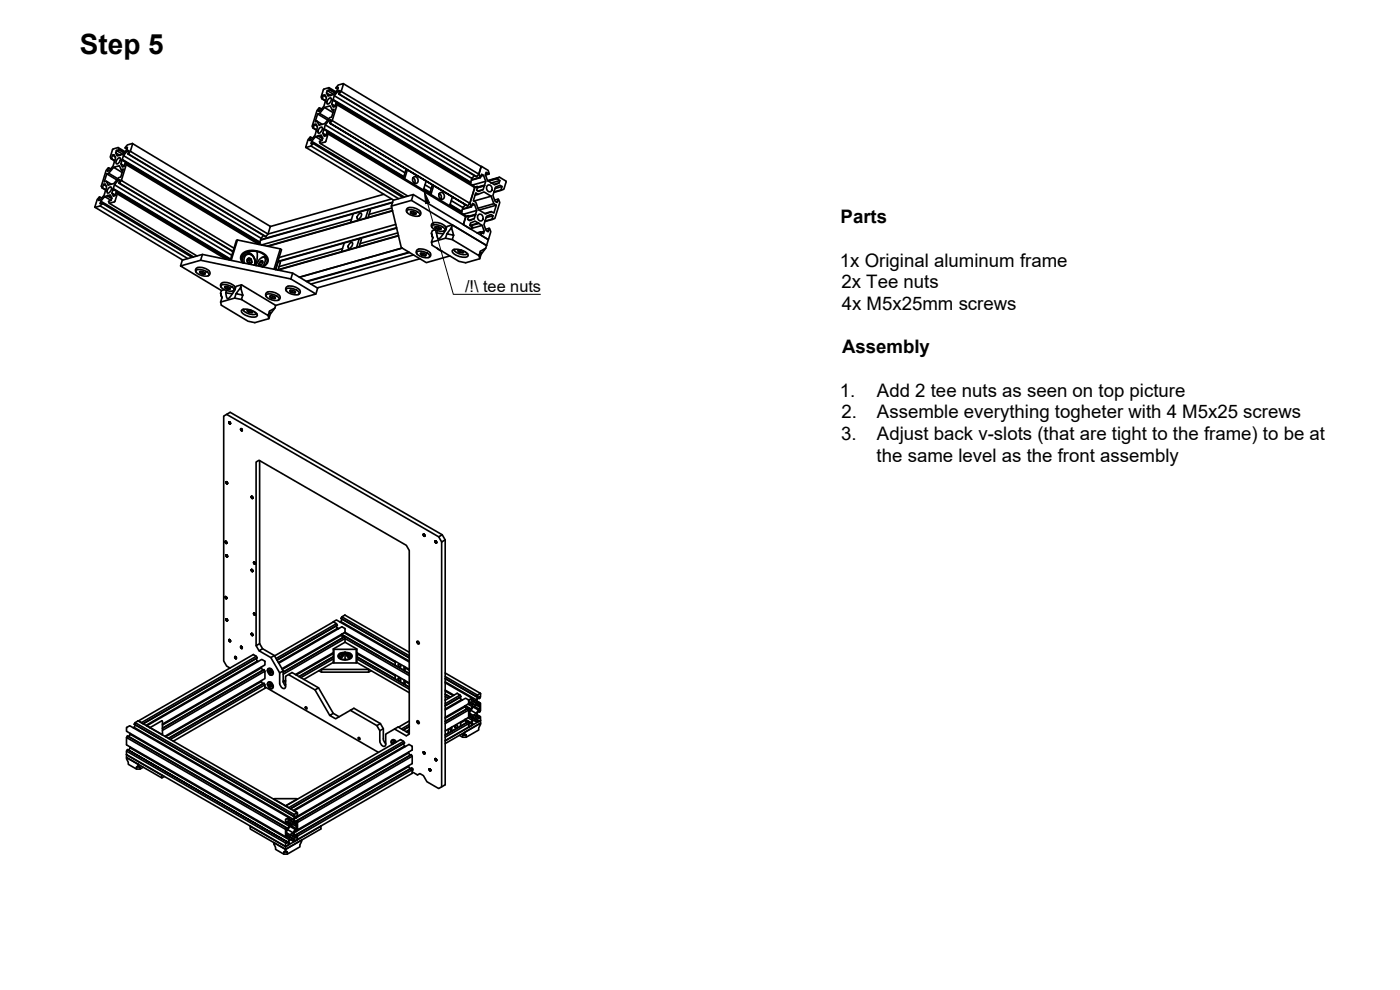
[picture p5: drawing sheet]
<svg xmlns="http://www.w3.org/2000/svg" width="420mm" height="297mm" viewBox="0 0 420 297" stroke-linecap="round" stroke-linejoin="round" font-family="sans-serif">
<!-- layer: Visible -->
<g fill="none" stroke="#000" stroke-width=".5">
<path d="M93.9 38.4l1.1 .7M94 38.4l1 .6M94.3 37.3l.8 .5M95.2 36.4l1.5 .9M95.3 34.2l.6-.2 1.5-1.8 1.7-.4 .6 1.2 .6-.2-.8 2.4-.6 .1-1.4 1.8-1.8 .5-.5-1.2-.6 .2zM95.3 34.2l3.1 1.8M95.8 38.5l.8-.4a1.33 1.33 0 0 1-1 1.9l-.2-.8zM95.9 32.4l.6 .3M95.9 34l2.7 1.7M96.6 29.7l1.1 .6M96.7 29.6l1 .6M96.9 40l1 .6"/>
<path d="M97 28.6l.8 .5M97.2 38.7l23.9 14.4M97.2 38.8l23.9 14.4M97.3 38.6l23.9 14.4M97.4 32.2l2.5 1.6M97.6 37.5l23.9 14.3M98 27.9l1.2 .7M98.2 27.2l2 1.1M98.2 39.7l41.3 24.8 .3 .5M98.5 29.8l.8-.4a1.33 1.33 0 0 1-1 1.8l-.2-.7zM98.7 26.3l2.1 1.2M98.8 36.1l.4 .2"/>
<path d="M98.9 27l1.6 .9M99 26.8l1.6 1M99.1 36.9l41.3 24.9-41.4-24.8M99.2 28.6h.1M99.6 31.2l1 .6M99.7 33l.4 .2M99.7 36.2l41.3 24.8-.6 .8M99.9 30l41.4 24.7M99.9 30a3.8 3.8 0 0 1 2.1-2.8l-.3 1 .7-.8 .7-2.3-1.6 .4-.7 .9 .7-.2-.2 .7-1.2 1.4-.8 .4-.9 .1-.4-.9 .2-.7 .7-.2-.2-.7-1.6 .5-.7 2.3 .3 .5 .3-1 .5-.2 .5 1-.3 1.2a3.8 3.8 0 0 1-2.1 2.8l.3-1-.8 .8-1.4 4.7 .3 .5 .3-1.1 .5-.1 .5 .9-.3 1.3a3.8 3.8 0 0 1-2.1 2.8l.3-1.1-.8 .8-.5 2.3M99.9 30l-.3 1.2 .4 .9 .5-.1 .3-1 .4 .4-1.5 4.8-.7 .8 .3-1.1a3.5 3.5 0 0 0-2.1 2.9l-.3 1.2 .4 .9 .5-.1 .3-1.1 .4 .5-.8 2.3-1.6 .5-.2-.6 .7-.2 .2-.7-.4-1-.8 .2-.9 .3-1.2 1.4-.2 .7 .7-.2-.7 .9-1.4 .4M99.9 30l41.3 24.8M100 29.9l41.3 24.8 .3-1.2"/>
<path d="M100.3 28.7l41.3 24.8 .8-.8M100.8 26.4l.6 .4M100.9 30.9l41.3 24.9 .3 .5M101.2 31.4l41.3 24.9-1.5 4.7M101.5 27.3l.4 .2M101.7 28.2l41.4 24.8M101.8 28.2l41.3 24.8 .6-.7M102.4 27.4l41.3 24.9 .7-2.2M103 25.1l41.4 25M29.9 59.1l-.7 .8-.7 2.3 1.6-.4 26.3 15.8M30.6 56.4l1.1 .5M31.1 55.3l.5-.1 .4 .9-.3 1.2a3.8 3.8 0 0 1-2.1 2.8l.3-1 .6 .4"/>
<path d="M31.4 59l.8-.3 1.3 .8M31.8 55.8l-.7-.5-.4 1M32 52.2l.6-.2 2.8 1.6M32.2 58.7l1.4 .7M32.3 58.7l.8-.2 .5 .9-.3 .7-.7 .2 .2 .7 26.3 15.8M32.5 56.5l.8-.4a1.33 1.33 0 0 1-1 1.8l-.1-.7zM32.6 50.3l-.7 .8-1.5 4.8 .2 .5 1.1 .6M33.4 47.6l1 .7M33.6 57.9l.3-1.1 35.3 21.1M33.8 46.6l-.4 1 1 .6M33.9 56.7l35.3 21.1M33.9 56.8l35.3 21.1"/>
<path d="M34.1 50.2l-1.5 1.8M34.4 55.4l-.4 1.2M34.5 47l-.7-.4 .5-.2 .4 .9-.3 1.3a3.8 3.8 0 0 1-2.1 2.8l.3-1.1 .6 .4M34.7 45.9l.5 .9 .8-.2M34.9 57.7l-.4 1-.5 .2-.4-1 1 .6M35.1 54l-3.1-1.8-.7 2.3 .6-.1M35.2 58.2l-.3-.5 33.9 20.3M35.2 47.7l.8-.4a1.33 1.33 0 0 1-1 1.9l-.1-.8zM35.5 44.3l.2 .5 1.6 1M35.5 54l-1.1 1.4 35.2 21.2M35.7 44.9l-.8 .2 2 1.2M35.7 44.8l1.5 1.1"/>
<path d="M35.8 54.9l34.1 20.6M35.9 54.3l-.4-.3 .5-.1-.3 1M36.3 49.2l.4 .9 .5-.1 .4-1.1 41 24.6M36.4 50.9l-.6-1.2-1.7 .5 2.6 1.5M36.4 54.2l-.6 .7 34.1 20.5M36.6 47.9l41.3 24.9M36.6 48l-.3 1.2 1 .6M36.7 47.8l41.2 25M36.8 51.2l-.4-.3 .6-.1-.8 2.3-.5 .2-1.5 1.8-1.7 .5-.6-1.2 1.5 .9M37 46.7l-.3 1.1 41.3 24.9M37.5 45.5l-2-1.2-1.5 .4-.9 2.4 .2 .5M37.5 44.4l.7-.9 1.6-.4-.7 2.3 41.3 24.8 37.1-10.5"/>
<path d="M37.6 48.9l.3 .5 39.8 23.9M37.9 49.4l-1.5 4.8 33.8 20.3M38.1 44.7l-.6-.3 .7-.2-.2 .7-1.1 1.4-.9 .3-1.3-.7 .2-.8M38.2 45.3l-1.2 1.4 41.4 24.8M38.6 45.5l-.4-.2 .5-.2-.3 1.1M39.1 45.4l-.6 .8 41.3 24.8M39.8 43.1l41.3 24.8-.7 2.3-.7 .8-41.2-24.8M91.8 44.2l26.3 15.8M93.2 41.1l.6 .4M93.3 43.8l26.3 15.8M93.5 42.4l27.9 16.7M94 43.1l26.9 16.2"/>
<path d="M94 42.9l27.1 16.3M94.7 41l1.9 1.2M95.5 40.8l1.3 .8M95.6 40.7l1.2 .8M96.1 43l26.3 15.8M98.5 40.2l41.3 24.8-.7 2.2M115.2 58.3l-34.1 9.7M122 50.8l-.9 2.6M122.3 51l-.9 2.6M124 53.3l.5 .8-.1 .9M124 58.4l-.5 1.7M124 53.2a.98 .98 0 0 1 1.4 .6 .98 .98 0 0 1-.7 1.3 1.18 1.18 0 0 1-.7-1.9z"/>
<path d="M124.1 54.8l.3 .2M127.1 56.8l1.9 1.1M127.1 56.7l1.9 1.2M127.2 56.6l1.9 1.1M127.5 55.4l1.9 1.2M127.9 54.4l-.8 2.6M129.9 55.6l-1 2.5M130.1 55.7l-.8 2.7M131.8 58.1l.5 .4 .2 .6-.2 .6-.3-.2M131.9 58a.98 .98 0 0 1 1.4 .5 .98 .98 0 0 1-.7 1.3 1.18 1.18 0 0 1-.7-1.8zM135.8 59.1l-.8 2.7M141.2 54.9v.2"/>
<path d="M142.8 57.9l.7 .4 1.8-.7 2.1 1.3 .8 2.2 .7 .5-.7 2.3-.7-.4-1.8 .7-2.1-1.3-.8-2.2-.7-.5zM143.2 56l-.8 .2M143.5 58.3l-.9 .3M144.1 53.2l-2.6 .7M144.2 53.3l-2.7 .8M144.4 50.1l-.7 2.2 .5 1 .3-1 .6 .3 .7 1.8-.3 1.3-.5 1.2-1.4 .5-.6-.3 .3-1.1-.8 .3-1.5 4.7 .5 1.1 .3-1.1 .6 .4 .7 1.8-.4 1.1M144.4 50.1l.2-.1 1.9 1.1 .3 1.1-.9-.5-.2 .7 .6 1.8 1 .7 1.1 .6 1.4-.6 .2-.7-.9-.6 .8-.4 2 1.2-.7 2.4-.9 .2 .4-1-.6-.4-1.4 .6-.5 1.2-.3 1.2 .7 1.8 .6 .4 .3-1.1 .5 1.1-1.5 4.7-.8 .3 .3-1.1-.6-.4-1.4 .6-.5 1.2-.3 1.3 .7 1.8 .6 .3 .3-1 .5 1-.7 2.2-.2 .1-1.9-1.1-.3-1.1 .9 .5 .2-.7-.6-1.8-1-.7-1.1-.6-1.4 .6-.2 .7 .9 .6-.8 .4-1.9-1.1-.1-.3M144.5 50h-.1M145 56.9l-1.6 .4M145.1 52.6l-.8 .3M145.4 55.5l-2.1 .6M145.5 55.7l-2.2 .6"/>
<path d="M145.8 54.4l-4 1.1M146.2 55.7a.98 .98 0 0 1 1.4 .6 .98 .98 0 0 1-.7 1.3 1.18 1.18 0 0 1-.7-1.9zM146.8 52.2l-1.1 .3M147.4 58.9l-5.2 1.4M149.1 53.6l-2.5 .7M149.2 53.5l-2.8 .8M149.5 59.7l-1.1 .3M149.8 54.9l-1.6 .4M149.9 53.2l-3.6 1M150 54.2l-2.7 .7M150.3 57l-2 .6M150.5 57.1l-2.3 .6"/>
<path d="M150.7 56l-2.1 .6M28.5 62.2l26.3 15.8M30.1 61.8l.6-.8 26.9 16.2M30.7 61v-.1l27.2 16.3M30.7 60.9l-.7 .2 .3-.7 27.8 16.7M32.8 61l1.6-.5 .8-2.3 32.7 19.6M33.3 60.1l-1.9-1.1-1.1 1.4M54.2 79.8l.5-1.8 6-1.7 27.1 5.6 7.5 4.6-.5 1.7M60.7 76.3l-.5 1.8M71.3 72l-1.9 6.1M72.8 78.4l.1-1 .5-.8 .7-.4h.9l.8 .6 .6 .8 .1 1-.2 1a2.21 2.21 0 0 0-2-3.3l-.9 .9-.2 .8 .2 1M72.9 78.9l-.5-.8-.2-.8 .2-.7 .6-.7 1.8-.7 2.3 .1v.2h-2.3l-1.6 .7-.6 1.3 .5 1.4"/>
<path d="M74 75.7a2.99 2.99 0 0 1 2.5 3.9M74.3 77.8l.4 .2 .1 .9-.1 .1M74.3 77.8l.4-.3 .7 .3 .1 .9-.5 .5-.7-.5zM74.3 77.6a.79 .79 0 0 1 1.2 .6 .79 .79 0 0 1-.9 .9l-.4-.9zM75.4 77.8l-.7 .2M75.5 78.7l-.7 .2M76.9 79.7a2.76 2.76 0 0 1 2.4-2.5 2.02 2.02 0 0 1-.5 2.8M77.1 75.3l2.1 .8 1.2 1.4 .1 .7-.3 .8-1.4 1 1.2-1 .1-1.3-.8-1.2-1.6-.9a.36 .36 0 0 0-.6 0 .36 .36 0 0 0 .1 .6l-.4 3.5M77.8 79.2l.6 .3M78 78.6l.7-.4a1 1 0 0 1-1 1.5zM78.2 78.4l.6 .4M78.6 77.3l1-.1 .6 .7"/>
<path d="M78.8 78.6l-.1-.3-.5 .1-.4 .8v.5h.3M79.1 70.6l-.7 .9-.5 1.6M79.7 76.9l-.6 .2M83.5 78.6l-.7 2.3M83.5 78.5v.1M84 78.4l.1 .5-.6 2M84.1 74.7l.4 .2-1.8 6M84.1 74.7l-12.8-2.7-.3 .1-1.9 6M84.1 74.7l-1.9 6.1M102.8 74.6l-19 5.4M103.3 73l-.8 2.5M103.3 72.9v.1"/>
<path d="M104.9 73.1l.7-.4a1.33 1.33 0 0 1-1 1.8l-.1-.7zM105.5 65.8l-26.9 7.7M106 64.1l-.8 2.7M107.6 64.3l.7-.3a1.33 1.33 0 0 1-1 1.8l-.1-.7zM107.8 71.7l-.8 2.5M107.8 71.6v.1M108.3 71.5l.1 .5-.6 2M110.5 62.9l-.8 2.6M111 62.7l.1 .6-.6 2M117.5 61.8l2.9 12.5 7.5 4.5 7.1-2M117.6 62.4l-6.8 1.9M117.8 60.8l-39.6 11.2"/>
<path d="M117.8 63.2l-37.6 10.7M117.8 63.3l-37.4 10.6M117.8 60.7l-39.6 11.2M118 60.1l6-1.7 22.6 13.5-.6 1.8-22.5-13.6-6 1.7zM118.8 67.3l-35 10M119 68.3l-35.6 10.1M119 68.4l-35.6 10.2M119.4 69.9l-11.3 3.2M119.6 70.7l-36.4 10.3M119.6 70.8l-36.2 10.2M120.7 74.4l-30.8 8.8M122.2 63.1a3.3 3.3 0 0 1 3.8 1.3 2.86 2.86 0 0 1-3.7-.5l-.3-.6z"/>
<path d="M122.2 63.8l-.2-.8 .4-.6a3.7 3.7 0 0 1 3.8 1.2v.7l-.6 .5M122.7 75.7l-30.8 8.7M122.9 75.8l-30.8 8.7M123.2 63.6h1.1l.6 .6h-1.1zM123.4 63.5l-.1 .3 .6 .4 .8 .1 .1-.4-.1 .4M124.1 76.5l-30.8 8.7M124.1 63.5l-.2 .7M125.1 75.6a3.3 3.3 0 0 1 3.9 1.3 2.86 2.86 0 0 1-3.7-.5l-.3-.6zM125.2 76.2l-.3-.7 .4-.6a3.7 3.7 0 0 1 3.9 1.2v.7l-.6 .5M126 77.6l-30.8 8.8M126.2 76.1l1-.1 .6 .6h-1zM126.3 75.9l-.1 .4 .7 .3 .8 .1 .1-.3-.1 .3"/>
<path d="M127.1 76l-.2 .6M129.5 72.7l.2 .9 8 4.8 2.1 .4 4.2-1.2 .4-1.3M129.7 67.6a3.3 3.3 0 0 1 3.8 1.4 2.86 2.86 0 0 1-3.6-.6l-.4-.5zM129.7 68.3l-.2-.8 .4-.6a3.7 3.7 0 0 1 3.8 1.2v.8l-.6 .4M130.6 68.9l-.9 .3-.2 .8M130.7 68.1h1.1l.6 .6h-1.1zM130.9 68l-.1 .3 .6 .4 .8 .1 .1-.4M131 69.8l2.1 .3M131.2 74.5h.1M131.2 74.5l1.5 .9M131.6 68.1l-.2 .6M132.3 68.4l-.1 .4"/>
<path d="M133.7 71.5l2 .4M133.8 68.9h-.1M134.1 70.2l-.4 1.3-4.2 1.2 .4-1.3-.4-1.4 .4 1.4M135 61.5l3.5 2.1M135 61.5l3.6 1.9M135.1 61.3l3.5 2.1 .3-1.1M135.4 60.2l3.5 2.1 .8-.9M135.5 68.3l.3-.8 10.2 6.2-.2 .8-1.6 .9-.4 1.3-8.1-4.8 .4-1.3-2-.4 1.4-1.9 .6 2.3M135.8 67.5l-1.7 .5-.6 1.4-1.1 1.7-.7 .5-.3-.1-.2-.8-.2-.9 .2-.6M135.9 75a4.3 4.3 0 0 1 4.6 1.5v.2a3.7 3.7 0 0 1-4.3-.6l-.5-.6zM136.4 75.3l-.1-.5a3.1 3.1 0 0 0 4 1.3M137.4 75.1h1.1l.6 .6h-1z"/>
<path d="M137.6 75l-.1 .3 .7 .4 .7 .1 .2-.3M138.4 75.1l-.2 .6M138.5 63.6v.3M139 75.4l-.1 .4M139.1 67.2l-.1 .2M140.3 76.1l-.4 .2M140.5 64.7l-.8 .2M141.4 62l-2.6 .7M141.5 62.1l-2.7 .7M142.3 65.6l-1.6 .5M142.4 61.4l-.8 .2M142.7 64.5l-2.1 .6"/>
<path d="M142.7 64.3l-.4 1.3-1.4 .6-.6-.4 .4-1-.9 .2-.7 2.2M142.7 64.3l-2.1 .6M142.8 64.4l-2.2 .7M143.1 63.2l-4 1.1M143.5 64.5a.98 .98 0 0 1 1.4 .5 .98 .98 0 0 1-.7 1.3 1.18 1.18 0 0 1-.7-1.8zM143.5 66.9l-2.5 .8M143.7 67l-2.5 .7M143.8 76.7l.2 .9M144.2 69.7l-.9 .3M144.2 69.6l-1 .3M144.7 67.6l-3.6 1M145.3 69.4l-.9 .3"/>
<path d="M145.8 74.5l-1.4 1.8-.2-.9M146.5 71.8h-.1M146.8 68.5l-1.1 .3M147.5 63.5l-2 .6M147.7 65.8l-2.1 .6M147.8 65.8l-2.3 .7M148 64.7l-2.1 .6M148.2 61.1l-4.8 1.4M148.9 61.6l-5.1 1.4M58.9 81.1a3.3 3.3 0 0 1 3.9 1.3 2.86 2.86 0 0 1-3.7-.5l-.4-.6zM58.9 81.7l-.2-.7 .4-.6a3.7 3.7 0 0 1 3.9 1.2v.7l-.6 .5M59.9 81.6h1.1l.6 .5-1.1 .1z"/>
<path d="M60.1 81.5l-.1 .3 .6 .4h.8l.1-.3M60.8 81.5l-.2 .7M61.5 81.9l-.1 .3M66.2 90.6l.2 1 8 4.8 2.1 .4 4.2-1.2 .4-1.3M66.4 85.6a3.3 3.3 0 0 1 3.9 1.3 2.86 2.86 0 0 1-3.7-.5l-.3-.6zM66.4 86.2l-.2-.7 .4-.6a3.7 3.7 0 0 1 3.9 1.2v.7l-.6 .5M66.6 89.3l-.4-1.3 .4 1.4M67.4 86.9l-1 .3-.2 .8M67.4 86.1h1.1l.6 .5-1.1 .1zM67.6 86l-.1 .3 .6 .4h.8l.1-.3-.1 .3M67.8 87.8l2 .3M68.3 86l-.2 .7"/>
<path d="M70.4 89.4l2.1 .5M70.5 86.9h-.1M70.8 88.1l-.4 1.3-4.2 1.2 .4-1.3M72.2 86.3l.3-.8 10.2 6.1-.2 .8-1.6 1-.4 1.3-8-4.8 .4-1.4-2.1-.4 1.4-1.8 .7 2.2M72.5 85.5l-1.7 .4-.5 1.4-1.2 1.8-.7 .5-.3-.2-.2-.7-.1-.9 .2-.6M72.6 93a4.3 4.3 0 0 1 4.6 1.4v.3a3.7 3.7 0 0 1-4.3-.6l-.5-.6zM72.9 92.8l.3 .4M73 92.8a3.1 3.1 0 0 0 4 1.2M74.2 93.1h1l.7 .6h-1.1zM74.4 93l-.2 .3 .7 .4 .8 .1 .1-.4-.1 .4M75.1 93l-.2 .7M77 94.1l-.4 .2"/>
<path d="M79.9 88.4a3.3 3.3 0 0 1 3.9 1.3 2.86 2.86 0 0 1-3.7-.5l-.3-.6zM80 89l-.3-.7 .4-.6a3.7 3.7 0 0 1 3.9 1.2v.7l-.6 .5M80.5 94.7l.2 .9M81 88.9h1l.7 .5-1.1 .1zM81.1 88.8l-.1 .3 .7 .4h.8l.1-.3M81.9 88.8l-.2 .7M82.5 92.4l-1.4 1.9-.2-.9M82.6 89.2l-.1 .3M85.9 86.7a3.3 3.3 0 0 1 3.9 1.3 2.86 2.86 0 0 1-3.7-.5l-.3-.6zM86 87.3l-.2-.7 .4-.6a3.7 3.7 0 0 1 3.8 1.2v.7l-.6 .5M87 87.2h1.1l.6 .5-1.1 .1zM87.2 87.1l-.1 .3 .6 .4h.8l.1-.3-.1 .3"/>
<path d="M87.3 83.7l-27.1-5.6-6 1.7 12.2 7.4M87.3 83.7l7.5 4.5-12.1 3.4M87.8 81.9l-.5 1.8M87.9 87.1l-.2 .7M68 124.3l63.7 36.8M68.7 126.7l.4 .5M68.7 126.6l.4 .2v.4l-.3-.1-.1-.4M68.7 126.6l.4 .2v.3l-.3-.2v-.3l.3 .5-.2-.5M68.7 126.6v.1M68.8 126.6l-.1 .1M68.8 126.7l.2 .4M68.9 126.6l.2 .5"/>
<path d="M68.9 126.6l.3 .4zM69.1 126.7v.2M72.2 128.8l.4 .4M72.3 128.6l.3 .2 .1 .4h-.3l-.2-.4M72.3 128.6l.3 .2v.4l-.3-.5 .3 .5M72.3 128.6l-.1 .2M72.3 128.7l.2 .5M72.4 128.7l.2 .4M72.4 128.6l.3 .5M72.5 128.7l.2 .4zM72.6 128.8l.1 .1M77.9 138.2v54.9l.9 1.5 3.5 2.1 2.7 4.6v3.4l.7 1.1"/>
<path d="M67.8 144.7l.4 .5M67.9 144.6l.3 .1v.5l-.2-.1-.2-.4M67.9 144.6l-.1 .1M67.9 144.7l.2 .4M67.9 144.5l.1 .4 .2 .2M68.1 144.6l.2 .4zM68.2 144.7v.1M68.2 145l-.2-.4 .3 .4M75.4 149.1l.3 .5 .2-.3M75.4 149.1l.4 .5M75.5 148.9l.4 .4M75.5 148.9l-.1 .2"/>
<path d="M75.5 149l.2 .5M75.5 148.9l.3 .6zM75.6 149l.2 .4M75.7 149l.2 .4-.2-.4M75.8 149.1v.1M67.6 179.2l.3 .5 .2-.3M67.6 179.2l.4 .4M67.6 162.6l.4 .4M67.6 179l.5 .4-.1-.2M67.6 162.4l.4 .2v.4h-.3l-.1-.4M67.6 162.4v.2M67.6 179v.2"/>
<path d="M67.7 179.1l.2 .4M67.7 162.5l.2 .4M67.7 179v.4l.3 .2M67.7 162.4v.4l.3 .2M67.8 179l.2 .5M67.8 179.1l.2 .4M67.8 166.6l.4 .5M67.8 179.1l.2 .3zM67.8 162.5l.2 .4M67.8 162.5l.3 .3zM67.9 166.5l.3 .2v.4l-.2-.1-.2-.3M67.9 166.5l-.1 .2"/>
<path d="M67.9 166.6l.2 .4M67.9 166.5l.1 .4 .2 .1M68 162.6v.1M68 166.5l.2 .5M68 166.5l.3 .5M68.1 166.5l.2 .4zM68.2 166.6v.2M75.4 171l.4 .5M75.5 170.9l.3 .2v.4l-.2-.1-.2-.4M75.5 170.9l-.1 .1M75.5 171l.2 .4M75.5 170.9l.1 .4 .2 .1"/>
<path d="M75.6 170.9l.2 .5M75.6 170.9l.3 .5M75.7 170.9l.2 .4-.2-.4M75.8 171v.2M76.1 168.8l.4 .5M76.2 168.7l.3 .1 .1 .4h-.3l-.2-.4M76.2 168.7l.3 .1v.4l-.3-.5 .3 .5M76.2 168.7l-.1 .1M76.2 168.7l.2 .5M76.4 168.7l.2 .4zM76.5 168.8l.1 .1M76.5 169.1l-.2-.4 .3 .4"/>
<path d="M127 160.4l.4 .5M127.1 160.3l.3 .2 .1 .4-.3-.1-.2-.4M127.1 160.3l-.1 .1M127.1 160.4l.2 .4M127.1 160.3l.3 .5zM127.2 160.3l.2 .4M127.3 160.3l.2 .4-.2-.4M127.4 160.4l.1 .1M130.6 162.5l.4 .4M130.6 162.3l.4 .2v.4l-.3-.1-.1-.3M130.6 162.3v.2M130.6 162.4l.3 .4"/>
<path d="M130.7 162.3v.4l.3 .1-.1-.3-.3-.2M130.7 162.3v.4l.3 .1M130.7 162.4l.3 .4M130.7 162.3l.3 .5M130.8 162.3l.2 .4M130.8 162.4l.2 .3zM130.9 162.5l.1 .1M132.7 160.5l-1 .6 .8 1.5M133.6 162l-1.1 .6v73.5M67.8 185.8l.4 .5M67.9 185.7l.3 .2v.4l-.2-.1-.2-.4M67.9 185.7l-.1 .1"/>
<path d="M67.9 185.8l.2 .4M67.9 185.7l.1 .4 .2 .1M68.1 185.7l.1 .5M68.1 185.7l.2 .4zM68.2 185.8v.2M68.7 192.1l.4 .4M68.7 191.9l.4 .2v.4l-.3-.1-.1-.3M68.7 191.9l.4 .2v.4l-.3-.6 .3 .5M68.7 191.9v.2M68.8 191.9l-.1 .2M68.8 192l.2 .4M68.9 191.9l.2 .5"/>
<path d="M68.9 192l.3 .3zM69.1 192.1v.1M70.5 197.2l.4 .4M70.5 197l.4 .2v.4l-.3-.1-.2-.3M70.5 197l-.1 .2M70.5 197.1l.3 .4M70.6 197v.4l.3 .1-.1-.3-.3-.2M70.6 197v.4l.3 .1M70.6 197.1l.3 .4M70.6 197l.3 .5-.2-.5M70.7 197.1l.2 .3zM70.8 197.2l.1 .1"/>
<path d="M72.2 194.1l.3 .5 .2-.3M72.2 194.1l.4 .5M72.3 194l.4 .3M72.3 194l.3 .1v.4l-.3-.5 .3 .5M72.3 194l-.1 .1M72.3 194.1l.2 .4M72.4 194l.2 .4M72.4 194l.3 .4M72.5 194l.2 .4M72.6 194.1l.1 .1M75.4 190.2l.4 .5M75.5 190.1l.3 .1v.5l-.2-.1-.2-.4"/>
<path d="M75.5 190.1l-.1 .1M75.5 190.2l.2 .4M75.5 190.1l.3 .5zM75.5 190.1v.3l.3 .2v-.4l-.3-.1M75.6 190.1l.2 .4M75.7 190.1l.2 .4-.2-.4M75.8 190.2v.1M76.1 184.1l.4 .5M76.2 184l.3 .1 .1 .4h-.3l-.2-.4M76.2 184l.3 .1v.4l-.3-.5 .3 .5M76.2 184l-.1 .1M76.2 184l.2 .5"/>
<path d="M76.4 184l.2 .4zM76.5 184.1l.1 .1M76.5 184.4l-.2-.4 .3 .4M76.8 197.6l.4 .7-33.4 19.3M76.9 193.7v-55.1l.8-.5 44.2 25.5 .9 1.6v55.1l-.9 .5-3.5-2.1 1.1-.6 3.3 2M76.9 196.9l.3 .5-34.3 19.7M77.2 197.4l-34.2 19.8M77.2 198.3l.3 .2M77.9 193.1l-1 .6 .8 1.6M78.8 194.6l-1.1 .7 3.6 2M82.3 196.7l-1 .6 2.6 4.6M100 194.7l6.9 .1"/>
<path d="M100 197.7l-9.7 5.6M100 197.1l-10.2 5.9M100 197l-10.3 6M100 196.1l-11.1 6.4M100 195.8l-11.3 6.6M100 198.8l-8.8 5M100 186.6l1-.6 21.8 12.6M100 186.6l-17.6 10.2M100 186.6l1 .5 .2 .5-18.1 10.5M100.2 194.8v4.1M100.9 187.8l.6 .9M101 187.1l-18.1 10.5"/>
<path d="M101.2 188.3l.4 .3M101.2 187.6l-18.1 10.4M101.3 188.5l-17.8 10.3M101.7 196.5l.3 .7 .8-.2M102.1 186.6l.2-.1 20.5 11.9M102.3 185.5l.3-.4 20.2 11.7M102.4 197.2l-.5 .2M102.5 190.6l-17.8 10.2M102.5 196.1l-.1 .2 .4 .2M102.5 196l.3-.1 .2 .2-.5 .6-.1-.3zM102.6 185.1l.9-.5 19.3 11.1M102.6 195.9l.4 .2z"/>
<path d="M102.7 185.8l-.4 .7M102.8 191.1l.2 .1M102.9 191.3l-.4-1 20.3 11.8M103 196.1l-.2 .4-.3 .1-.1-.2M103.3 191.1l-18.3 10.6M103.3 189.8l15.3 8.9M103.6 195.8l-1.5 .2-.7 .9 .7 .8 1.5 .3-1.2-.3-.6-.5-.2-.6 .5-.6-.1 .9a.87 .87 0 0 0 1 .1 .87 .87 0 0 0 .4-1v-.3v.3M103.6 195.8v1.6a.37 .37 0 0 0 .1 .5 .37 .37 0 0 0 .5-.1l.8-.3 .4-.5 .1-.5-.5-.5M103.6 195.8l1.4 .2 .7 .9-.7 .8-1.4 .3M103.6 192.7l-3.6 2v4.1l6.9 .1M103.6 189.7l-.1-1.1-.9-.5-18.9 10.9M103.6 192.7v-1.1l-.4-.5-18.2 10.5"/>
<path d="M103.6 192.7l3.5 2M103.6 189.7l-19 10.9M103.6 189.7l19.2 11.1M103.7 196v-.3a1.14 1.14 0 0 0 1.3 1.4l.2-.5-.2-.6M104.1 196.1l.4-.2-.4 .2 .2 .4 .3 .1 .2-.2M104.2 195.9l.4 .1 .1 .6-.4-.1zM104.6 196.1l.1 .2M104.7 197.2l.5 .2M104.7 196.2l-.4 .3M105.4 196.5l-.3 .7-.8-.2M106.9 194.8l.2-.1v4.1l-.2 .1zM107.1 195.8l15.7 9.1"/>
<path d="M107.1 197.7l15.7 9.1M107.1 198.8l15.7 9M107.2 195.9l-.1 1.1 15.7 9.2M107.2 196.2l11.4 6.5M118.6 198.4v1.2M118.6 199.6h.1M119.6 199.3l.5 .2 .1 .6-.5-.1zM121.2 199.9v1.2M122.8 197.3l-20.5-11.8 20.5 11.9M125.2 192.4l.5 .2 .1 .6-.5-.1zM40 218.4l.2-.2 47.8 27.6M40.3 217.3l.2-.5 47.8 27.6"/>
<path d="M40.6 217.5l-.4 .7M41.5 216.3l-1 .5M41.5 216.3l47.7 27.6M41.5 216.3l34.5-19.9 .9 .5-34.4 19.9M41.6 216.3l.9 .6M41.6 216.3h-.1M44 217.8l1 .6 3.6-2.1 .2 .1v3.8M48.8 217.3l30.7-17.8v-1.1l-.9-.6-34.5 20M48.8 219.1l30.7-17.7v2.2l-30 17.3M69 200.4l-1-.5-.9-1.6v-73.5l2-1.1 63.6 36.8 .9 1.5v73.5l-1.9 1.1-3.6-2-1-1.9-1.1-.6-.7 .4-1.6-.9M78.4 200.1v.3M78.4 204.2v.3"/>
<path d="M78.8 205.2l-.4-.7-28.7 16.6M78.8 201.1l-.4-.7-29.6 17.1M79.3 205l-28.8 16.5M79.3 200.9l-30.5 17.6M79.5 205.5l-.2-.5-28.7 16.6M79.5 201.4l-.2-.5-30.5 17.6M79.5 206.1l34.1 19.6M80.3 205.4l.1-.6 .4-.2 .5 .1 .5 .5 .2 .7-.1 .5-.4 .3-.6-.2M80.3 201.3l.1-.5 .4-.3 .5 .2 .5 .5 .2 .6-.1 .6-.4 .2-.6-.2M80.5 204.8a1.2 1.2 0 0 1 1 1.8 1.2 1.2 0 0 1-1-1.8zM80.5 200.7a1.2 1.2 0 0 1 1 1.8 1.2 1.2 0 0 1-1-1.8zM80.7 205.5l.3-.1-.3 .1 .2 .4 .3 .2 .1-.2"/>
<path d="M80.7 205.4l.5 .1 .1 .5-.4-.1zM80.7 201.3l.5 .1 .1 .6-.4-.2zM81 201.3l-.3 .1M81 201.3l-.3 .1 .2 .4 .3 .2 .1-.2M81.2 205.5l.1 .2M81.2 201.4l.1 .2M81.3 205.7l-.4 .2M81.3 201.6l-.4 .2M85 201.3l-1.1 .6 .1 3.4 .5 1a.65 .65 0 0 0 1.1 0l.1-3.4 .9-.5M85 202.3l18.6-10.7 19.2 11.1M85.7 205.3l-.3 .2M85.7 204.4l-.6 .3"/>
<path d="M85.7 204.1l-.7 .4M91.7 212.1l.3 .1 .1 .5-.3-.1zM94.5 207l-7.9-4.6 1-.6 8 4.6 4.4 7.6 1.8 1.1M95.6 206.4l-1.1 .6 4.5 7.7M95.7 201.2l.8 .5h14.1l.8-.5M96.4 200.8h14.3M96.5 200.9v.8M105.1 213.1l-4.4 2.6-1.7-1 1-.7M110.6 200.9v.8M113.1 217.7l-8-4.6 1.1-.6 8 4.6 .8 1.5 .1 3.5 .7 1M114.2 217.1l-1.1 .6 .9 1.5M115 218.6l-1 .6v3.5l.6 .9a.65 .65 0 0 0 1.1 .1l.1-3.4 2.6-1.6"/>
<path d="M118.6 202.5v1.2M119.6 203.4l.5 .1 .1 .7-.5-.1zM121.2 205.2h.1M121.2 204v1.2M121.5 204.2l-.2 1.1M121.5 200.1l-.2 1.1M121.5 204.4l1.3 .8M121.5 200.4l1.3 .7M122.8 217.4l-2.3 1.3M122.8 218l-1.8 1M122.8 218l-1.7 1M122.8 219l-.9 .5"/>
<path d="M122.8 219.2l-.7 .4M122.8 216.3l-3.2 1.9M125.2 216.3l.5 .1 .1 .7-.5-.2zM133.6 210l3.6-2 .9 .5-4.5 2.6M133.6 217.1l7.1-4.1v2.2l-7.1 4.1M133.6 204.8l8 4.7M133.6 208.9l1 .6M133.6 203.6l9.4 5.5-9.4-5.5M133.6 203l9.7 5.5M133.6 204.6l9.3 5.4M133.6 207.1l2.6 1.5M133.6 207.3l2.4 1.4"/>
<path d="M133.6 208.3l1.6 .9M133.6 208.3l1.5 .9M133.6 201.9l10.6 6.1M134.5 220h.1M134.5 218.8v1.2M135.3 218.3l.2 1.1M135.3 218.6l-.8 .4M135.6 218.2v1.1M135.6 219.3v.1M136.7 217.7l.4-.2 .2 .3-.2 .4-.4 .2-.2-.2zM138 209.3l.4 .7-4.8 2.7M138.1 208.5l.3 .5-4.8 2.7"/>
<path d="M138.2 217.8h.1M138.2 216.6v1.2M138.3 209.8l.5 .2M138.4 209l-4.8 2.8M138.4 210l.2 .1M139.6 215.8v.3l-1.4 .8M139.6 216.1l.4 .7M139.6 212v-.2l1.4 .7M139.6 215.9l1.3 .8M139.6 211.8l1.3 .8M139.6 215.8l1.4 .8M139.9 212.6l.2 .1"/>
<path d="M139.9 216.7l.2 .1M140 212.7l-.4-.7-6 3.5M140.4 216.7l-6.8 3.8M140.4 212.6l-6.8 3.8M140.4 215.4l1.4 .7M140.4 211.3l1.4 .7M140.7 218.2l-7.1 4M140.7 218.1v.1M140.7 210.1l-1-.6-6.1 3.5M140.7 210.1v1l-7.1 4.1M140.7 218.1v-1l-7.1 4.1M140.7 217.1l-.3-.4-6.8 3.9"/>
<path d="M140.7 213l-.3-.4-6.8 3.9M140.7 210.1v1l.3 .2v-.5l.3-.2 .5 .3v.5v.6l-.5 .8-.3 .2v-.5l-.3 .5v2.2l.3 .1v-.4l.3-.2 .5 .3v.5M140.7 210.1l.9-.6 .3 .2-.4 .2v.4l.4 .3 .5-.3a1.58 1.58 0 0 0 1-1.5l-.4 .3 .3-.6 .9-.5v1.1l-.3 .5v-.5l-.3 .2-.5 .8v.6v.5l.5 .3 .3-.2v-.4l.3 .1v2.2l-.3 .5v-.5l-.3 .1-.5 .9v.6v.5l.5 .3 .3-.2v-.5l.3 .2v1l-.9 .6-.3-.2 .4-.2v-.4l-.5-.3-.5 .3a1.58 1.58 0 0 0-.9 1.5l.4-.3-.3 .5-.9 .5M141 214.1l.3 .2M141 216.8l.3 .1M141 215.1l.8 .5M141 215.1l.8 .4M141 211l.8 .4M141 211.1l.8 .4M141 212.7l.3 .1M141.4 213.1l1.5 1M141.5 216.9l.4 .2"/>
<path d="M141.6 209.8l.8 .5M141.7 209.8l.8 .4M141.8 215.5v.6l-.5 .8-.3 .2v-.5l-.3 .5v1M141.9 212.1l1-.5 .6 .3 .4-.2v1.1l-.4 .2-.6 1.1-1 .5-.6-.3-.3 .2v-1.1l.3-.2zM142 212.1l1.5 .9M142.2 216.1l.8 .5-.8-.5M142.3 210.8l.3-.2 .2 .2-.2 .5-.3 .2-.2-.2zM142.3 214.9l.3-.2 .2 .2-.2 .5-.3 .2-.2-.2zM142.3 211.9l1.6 .9M142.7 215.8l.7 .5M143.1 209l.3 .2M143.1 210.9l.8 .4"/>
<path d="M143.1 210.4l.8 .5M143.1 210.3l.9 .5M143.1 215l.8 .4M143.1 214.5l.8 .4M143.1 214.4l.9 .5M143.5 213.5l.4 .2M143.5 209.4l.4 .2M38 226.5v.8l10.6 6.1 .7-.4M38 221.3l.2-.5 47.8 27.6M38 225.4v1M38 227.3l3.5 2v.4l-.5 .4v.7l-2.5-1.5v-.6zM38 226.4l47.7 27.6"/>
<path d="M38 226.4l10.6 6.2M38.2 220.8l47.8 27.6M38.2 224.9l47.8 27.5zM38.2 224.9l-.2 .5 47.7 27.5M38.6 221l.4-.7 47.8 27.6M39 224.1v.3l47.8 27.5M39 220v.3M39 224.4l-.4 .7M41 230.8h1M41.5 229.7l.5 .4h-1M42 230.1v.7l1-.6M48.6 220.4l.2-.2v.3"/>
<path d="M48.6 232.6v.8M51.1 221.9l28.4-16.4v1l-27.5 15.9M52.1 222.4h.1M89.2 239.7l-6.9-.1-.1 .2M89.2 239.8l-3.4 2M107.6 221.3l.3 .1 .1 .5-.3-.1zM117.8 222.9l.4-.2-.4 .2 .2 .3M118.3 222.9l-.4-.2v.5M118.7 222.8a.63 .63 0 0 0-.7-.7 .63 .63 0 0 0-.6 .8l.2 .5M118.9 222.6l-.4-.5-.6-.2-.4 .3-.1 .6M121 223.2l.7 .8M121.1 222.4l-34.4 19.9-.9-.5"/>
<path d="M121.4 222.9l-.3-.5-.9-.5-34.5 19.9M121.4 222.9l-34.3 19.8M121.4 222.9l-34.2 19.8M121.4 223.9l-33.4 19.3M122.6 229.7l.4 1M122.6 225.6l.4 1M122.6 230l-33.6 19.4M122.6 225.9l-33.6 19.4M123.4 226.4l.3 .5v2.2l-34.5 19.9v-2.2M123.4 226.4l-34.5 19.9v.3M123.4 226.4l-34.5 19.9M123.7 231l-34.5 19.9v1"/>
<path d="M123.7 226.9l-34.5 19.9-.2-.4M123.7 231.1l.3-.3-.4-.4-34.6 20 .2 .5M127 225.7l.4 .5M127.1 225.6l.3 .2 .1 .4-.3-.1-.2-.4M127.1 225.6l-.1 .1M127.1 225.7l.2 .4M127.1 225.6l.1 .4 .2 .1M127.2 225.6l.2 .5M127.2 225.6l.3 .5M127.3 225.6l.2 .4-.2-.4M127.4 225.7l.1 .2M128.8 230.8l.4 .5"/>
<path d="M128.9 230.7l.3 .2v.4l-.3-.1-.1-.3M128.9 230.7l.3 .2v.3l-.3-.5 .3 .5M128.9 230.7l-.1 .2M128.9 230.8l.2 .4M129 230.7l.3 .4zM129.2 230.8v.2M129.2 231.2l-.2-.5 .2 .5M130.6 227.8l.2 .5 .2-.3M130.6 227.8l.4 .4M130.6 227.6l.4 .4M130.6 227.6v.2M130.6 227.7l.3 .5"/>
<path d="M130.7 227.6l.3 .6zM130.7 227.6v.4l.3 .2-.1-.4-.3-.2M130.7 227.7l.3 .4M130.7 227.7l.3 .4zM130.8 227.7l.2 .3-.2-.3M130.9 227.8l.1 .1M133.6 222.3l10.6-6.1v.8l-10.6 6.1M138.8 220.6v.6l-.9-.6M138.8 221.2h1.1M139.4 220.1v-.3l4.8-2.8-.5 1.4v.6l-3.8 2.2v-.6h-1.1l.6-.5 .5 .5M75.1 247.9v.8l10.6 6.1 10.6-6.1v-.8M75.1 247.9l10.6 6.1 10.6-6.1"/>
<path d="M82.2 252.8l3.5 2v.4l-.5 .5v.6l-2.5-1.5v-.6zM85.2 256.3h1M85.7 248.8l-47.7-27.5v2.2l47.7 27.6M85.7 254v.8l4.8-2.7-.5 1.4v.6l-3.8 2.2v-.6M85.7 255.2l.5 .5h-1M86 251l.8 .4M86 250.9l.8 .4M86 248.5l.3 .2M86 246.9l.8 .4M86 246.8l.8 .4M86 249.9l.4 .2M86 252.6l.3 .2"/>
<path d="M86.4 249l1.6 .9M86.6 252.8l.3 .2M86.7 245.3l-47.8-27.5-.9 .5v1.1l47.7 27.6M86.7 242.3v.1M86.7 245.7l.7 .4M86.7 245.6l.8 .5M87 248l1-.6 .6 .3 .3-.2v1.1l-.3 .2-.6 1.1-1 .6-.6-.4-.4 .2v-1.1l.4-.2zM87 247.9l1.6 .9M87.2 251.9l.8 .5M87.3 251.9l.7 .4M87.3 250.7l.4-.2 .1 .3-.1 .4-.4 .2-.2-.2zM87.3 246.6l.4-.2 .1 .3-.1 .4-.4 .3-.2-.3z"/>
<path d="M87.4 247.7l1.5 .9M87.7 251.6l.7 .5M88 244.8l-47.7-27.5 47.7 27.6M88.1 244.8l.3 .2M88.2 250.3l.8 .4M88.2 250.3l.7 .5M88.2 250.8l.7 .5M88.2 246.2l.8 .4M88.2 246.2l.7 .5M88.2 246.7l.7 .5M88.2 249.9l.3 .5M88.2 245.9l.3 .5"/>
<path d="M88.2 243.3l34.5-19.9 1 .5v1.1l-34.5 19.9v-1M88.6 249.3l.3 .2-.7 .4M88.6 245.2l.3 .2-.7 .4M88.9 250.4v.3M88.9 250.5l-.1 .1M88.9 246.5h-.1M89 250.4l34.4-19.9 .3 .5v1l-34.5 19.9M89.1 243.8l.1 .1M89.2 243.9v1l-.3 .5v-.5a2.54 2.54 0 0 0-.7 2.2l.4 .2 .3-.1v-.5l.3 .1v2.2l-.3 .5v-.5a2.54 2.54 0 0 0-.7 2.1l.4 .3 .3-.1v-.5l.3 .1v1M89.2 243.9l-.9 .5-.3 .5 .4-.3a2.54 2.54 0 0 1-1.4 1.8l-.5-.3v-.3l.4-.3-.2-.2-1 .6v1.1l.3 .1v-.5l.3-.2 .5 .3v.6a1.58 1.58 0 0 1-.8 1.5v-.4l-.3 .4v2.3l.3 .1v-.5l.3-.2 .5 .3v.5a1.58 1.58 0 0 1-.8 1.6v-.5l-.3 .5 .1 1.1M89.2 251.9l-.9 .6-.3-.2 .4-.2v-.4l-.4-.2-.5 .2a1.58 1.58 0 0 0-1 1.5l.4-.2-.2 .5-.9 .5"/>
<circle cx="68" cy="144.8" r=".26"/>
<circle cx="75.6" cy="149.2" r=".26"/>
<circle cx="67.8" cy="179.3" r=".26"/>
<circle cx="67.8" cy="162.7" r=".26"/>
<circle cx="68" cy="166.7" r=".26"/>
<circle cx="75.6" cy="171.1" r=".26"/>
<circle cx="127.2" cy="160.5" r=".26"/>
<circle cx="68" cy="185.9" r=".26"/>
<circle cx="127.2" cy="225.8" r=".26"/>
</g>
<!-- layer: Annotations -->
<path d="M127.4 57.6l1.5 3.2-1.1 .3z" fill="#000" stroke="#000" stroke-width=".3"/>
<path d="M128.3 60.9l7.8 27.4h26.1" fill="none" stroke="#000" stroke-width=".3"/>
<text font-size="8.4" x="24" y="16.1">Step 5</text>
<g font-size="5.6">
<text x="252.3" y="66.9">Parts</text>
<text x="252.1" y="80">1x Original aluminum frame</text>
<text x="252.5" y="86.5">2x Tee nuts</text>
<text x="252.6" y="93">4x M5x25mm screws</text>
<text x="252.7" y="106">Assembly</text>
<text x="252.1" y="119">1.</text>
<text x="263.2" y="119">Add 2 tee nuts as seen on top picture</text>
<text x="252.5" y="125.6">2.</text>
<text x="263.2" y="125.6">Assemble everything togheter with 4 M5x25 screws</text>
<text x="252.5" y="132.1">3.</text>
<text x="263.2" y="132.1">Adjust back v-slots (that are tight to the frame) to be at</text>
<text x="263.1" y="138.7">the same level as the front assembly</text>
</g>
<text font-size="4.9" x="139.6" y="87.6">/!\ tee nuts</text>
</svg>
